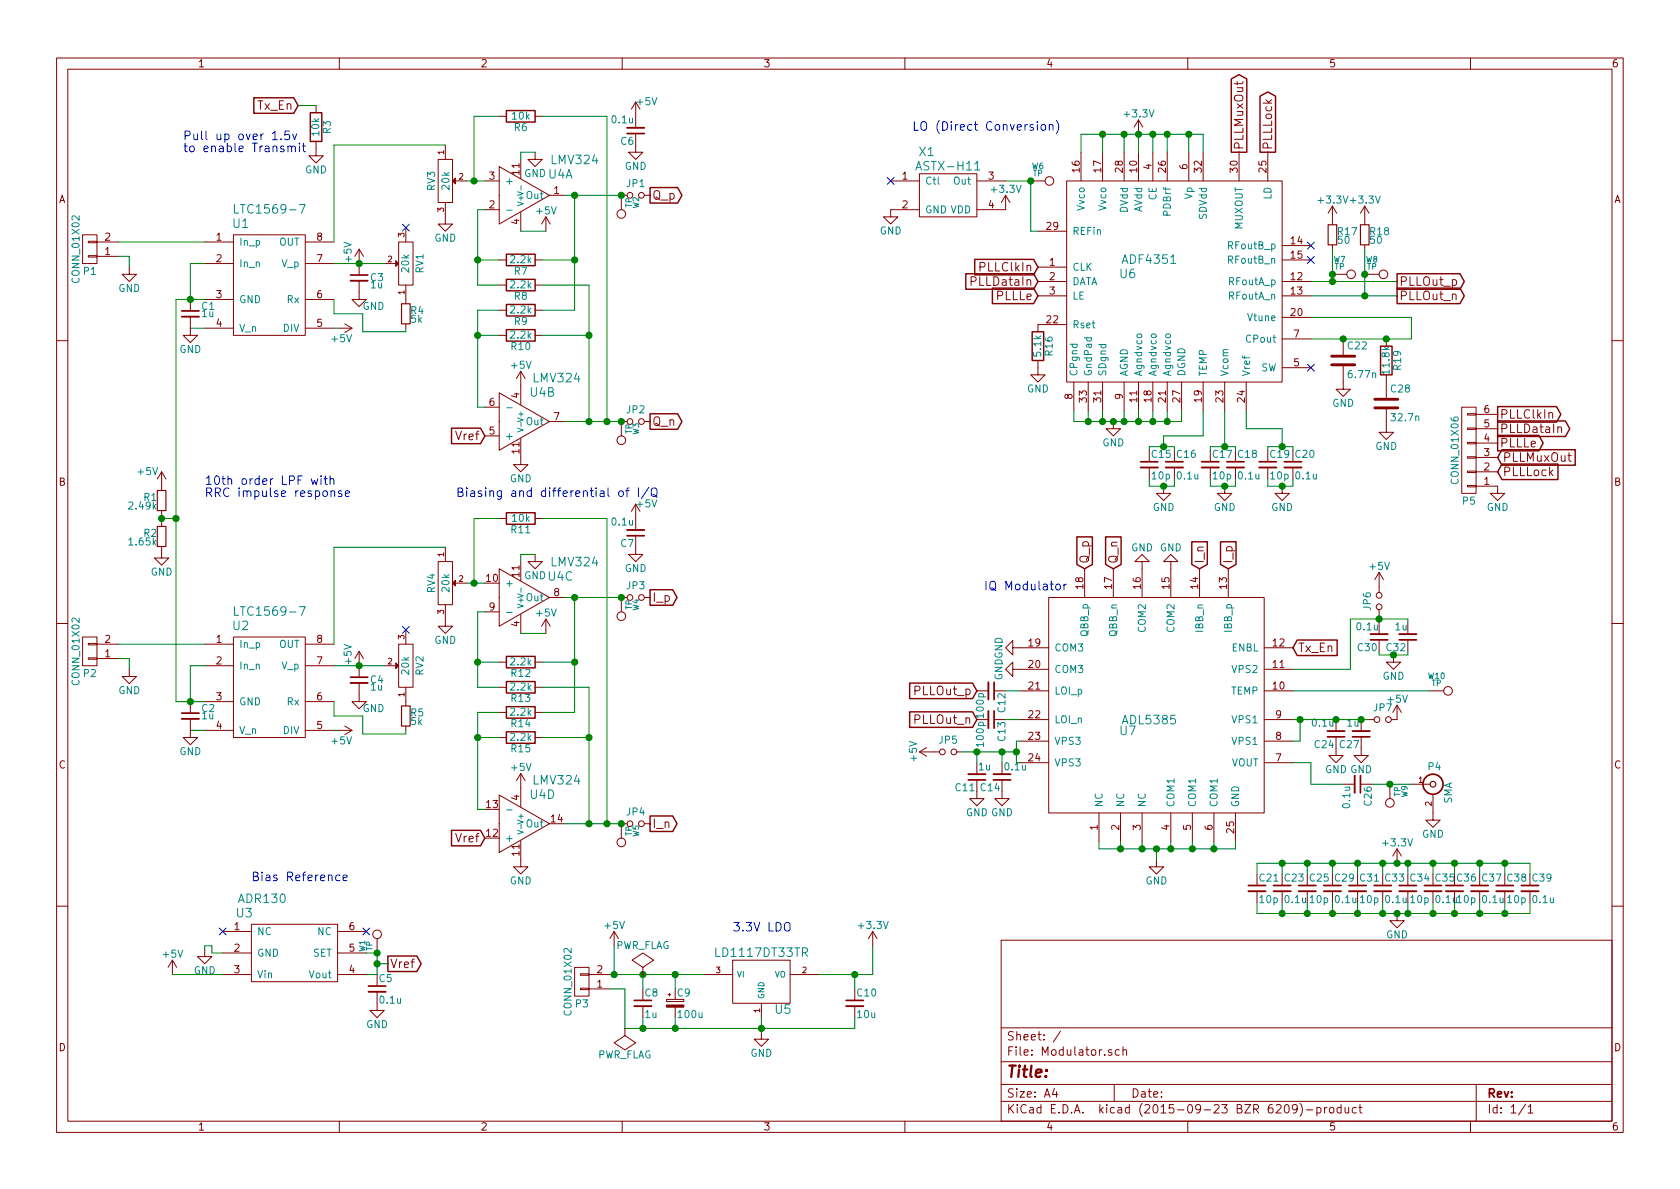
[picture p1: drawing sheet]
<svg xmlns="http://www.w3.org/2000/svg" width="297mm" height="210mm" viewBox="0 0 297 210" stroke-linecap="round" stroke-linejoin="round" font-family="sans-serif">
<g fill="none" stroke="#840000" stroke-width=".18">
<path d="M10 10.3h277v189.9h-277zM12 12.2h273v186.1h-273zM55.9 18.7v1.2M60 10.3v1.9M110 10.3v1.9M112.4 18v4.6M112.4 18l-.8 1.3M112.4 18l.8 1.3M160 10.3v1.9M210 10.3v1.9M218.7 14.4v.6M219.8 14.4l-.2 .4h-1.4"/>
<path d="M260 10.3v1.9M55.9 25v2.6h1.2l-1.2 1.2-1.3-1.2h1.3M77.5 28.2h2.5v7.6h-2.5zM78.7 35.8v3.8h1.3l-1.3 1.3-1.2-1.3h1.2M78.7 25.6v2.6M80.5 32h2M85.7 37.1h2.6M85.7 32h2.6M88.3 29.5l8.9 5-8.9 5.1zM88.3 20.6h1.2M92.1 28.2v3.4M92.1 37.5v3.4"/>
<path d="M94.6 26.9v1.3h1.3l-1.3 1.3-1.3-1.3h1.3M94.6 20.6h1.3M96.5 38.3l-.7 1.3M96.5 38.3v2.6M96.5 38.3l.8 1.3M97.2 34.5h2.5M110.9 34.5h-1v2.6M112.4 25.6v1.3h1.3l-1.3 1.3-1.3-1.3h1.3M113.9 34.5h1M157.5 32h5.1M162.6 30.7h10.1v7.6h-10.1zM162.6 37.1h-5.1v1.2h1.2l-1.2 1.3-1.3-1.3h1.3"/>
<path d="M172.7 32h5.1M177.8 34.5v2.6h-5.1M177.8 34.5l-.8 1.3M177.8 34.5l.8 1.3M182.2 32h2.6M188.6 32h38.1v35.6h-38.1zM191.1 26.9v5.1M194.9 26.9v5.1M198.8 26.9v5.1M201.3 21.2v2.5M201.3 26.9v5.1M201.3 21.2l-.8 1.3"/>
<path d="M201.3 21.2l.8 1.3M203.8 26.9v5.1M206.4 26.9v5.1M210.2 26.9v5.1M212.7 26.9v5.1M219.1 26.9v5.1M224.2 26.9v5.1M235.6 36.4v3.3M235.6 36.4l-.8 1.3M235.6 36.4l.7 1.3M241.3 36.4v3.3M241.3 36.4l-.8 1.3"/>
<path d="M241.3 36.4l.8 1.3M14.6 41.5h2.5v5.1h-2.5zM15.6 42.7h1.5v.2h-1.5zM15.6 45.2h1.5v.3h-1.5zM17.1 45.3h3.9M17.1 42.8h3.9M22.9 47.2v1.3h1.2l-1.2 1.3-1.3-1.3h1.3M33.7 56v3.3h1.2l-1.2 1.3-1.3-1.3h1.3M33.7 53v1.9M36.2 42.8h5.1M36.2 46.6h5.1M36.2 53h5.1"/>
<path d="M36.2 58h5.1M41.3 41.5h12.7v17.8h-12.7zM54 42.8h5.1M54 46.6h5.1M54 53h5.1M54 58h5.1M59.7 58h2.5M61 57.3l1.2 .7M62.2 58l-1.2 .8M63.5 49.7v3.3h1.3l-1.3 1.2-1.3-1.2h1.3M63.5 44.1v4.4M63.5 44.1l-.8 1.2"/>
<path d="M63.5 44.1l.8 1.2M67.9 46.6h2.1M70.5 42.8h2.5v7.6h-2.5zM71.8 40.3v2.5M71.8 50.4v3.3M71.8 57.3v.7M88.3 50.4h1.2M88.3 54.9h1.2M88.3 59.3h1.2M88.3 46h1.2M94.6 50.4h1.3M94.6 54.9h1.3"/>
<path d="M94.6 59.3h1.3M94.6 46h1.3M183.5 47.2h5.1M183.5 49.8h5.1M183.5 52.3h5.1M183.5 40.9h5.1M188.6 57.4h-5.1v1.3M226.7 46h5.1M226.7 49.8h5.1M226.7 52.3h5.1M226.7 59.9h5.1M226.7 56.1h5.1"/>
<path d="M226.7 43.4h5.1M235.6 43.3v.8M235.6 48.5h2.5M237.5 59.9v2.8M241.3 43.3v.8M241.3 48.5h2.5M245.1 59.9v1.3M10 60.2h2M85.7 77.1h2.6M85.7 72h2.6M88.3 69.5l8.9 5-8.9 5.1zM92.1 77.5v4.7h1.2l-1.2 1.2-1.3-1.2h1.3"/>
<path d="M92.1 65.7v5.9M92.1 65.7l-.8 1.2M92.1 65.7l.7 1.2M97.2 74.5h2.5M110.9 74.5h-1v2.6M113.9 74.5h1M183.5 63.7v2.6h1.3l-1.3 1.3-1.3-1.3h1.3M189.9 67.6v5M192.4 67.6v5M194.9 67.6v5M196.8 74.5v1.3h1.3l-1.3 1.3-1.2-1.3h1.2M198.8 67.6v5"/>
<path d="M201.3 67.6v5M203.8 67.6v5M206.4 67.6v5M208.9 67.6v5M212.7 67.6v5M216.5 67.6v5M220.3 67.6v5M226.7 65h5.1M237.5 64.8v4h1.3l-1.3 1.3-1.3-1.3h1.3M245.1 72.4v4h1.3l-1.3 1.3-1.3-1.3h1.3M245.1 66.3v4.1M258.4 72h2.6v15.2h-2.6z"/>
<path d="M259.5 73.1h1.5v.3h-1.5zM259.5 75.7h1.5v.2h-1.5zM259.5 78.2h1.5v.3h-1.5zM261 78.4h3.8M261 75.8h3.8M261 73.3h3.8M273.9 73.1v-.1a.36 .36 0 0 1 .6 .2v.8M275.4 75.6h.1a.36 .36 0 0 1 .6 .1v.8M285 60.2h2M28.6 96.6v2.1h1.2l-1.2 1.2-1.3-1.2h1.3M28.6 83.4v3.3M28.6 90.3v.8"/>
<path d="M28.6 92.3v.8M28.6 83.4l-.8 1.3M28.6 83.4l.7 1.3M77.5 99.3h2.5v7.6h-2.5zM78.7 96.8v2.5M88.3 91.7h1.2M92.1 99.3v3.4M94.6 98v1.3h1.3l-1.3 1.3-1.3-1.3h1.3M94.6 91.7h1.3M112.4 96.8v1.2h1.3l-1.3 1.3-1.3-1.3h1.3M112.4 89.1v4.6M112.4 89.1l-.8 1.3"/>
<path d="M112.4 89.1l.8 1.3M201.9 99.3h1.3l-1.3-1.3-1.2 1.3h1.2v6.4M203.2 82.7v2M205.7 86v1.2h1.3l-1.3 1.3-1.2-1.3h1.2M207 99.3h1.3l-1.3-1.3-1.3 1.3h1.3v6.4M207.6 82.7v2M214 82.7v2M216.5 86v1.2h1.3l-1.3 1.3-1.2-1.3h1.2M218.4 82.7v2M224.2 82.7v2M226.7 86v1.2h1.3l-1.3 1.3-1.3-1.3h1.3M228.6 82.7v2"/>
<path d="M259.5 80.8h1.5v.2h-1.5zM259.5 83.3h1.5v.3h-1.5zM259.5 85.8h1.5v.3h-1.5zM261 86h3.8v1.2h1.3l-1.3 1.3-1.3-1.3h1.3M261 83.4h3.8M261 80.9h3.8M277.2 80.6h.6M277.4 80.1v1.3l.4 .2M10 110.3h2M14.6 112.6h2.5v5.1h-2.5zM15.6 113.8h1.5v.2h-1.5zM15.6 116.3h1.5v.3h-1.5z"/>
<path d="M17.1 116.5h3.9M17.1 113.9h3.9M22.9 118.4v1.2h1.2l-1.2 1.3-1.3-1.3h1.3M36.2 113.9h5.1M36.2 117.7h5.1M41.3 112.6h12.7v17.8h-12.7zM54 113.9h5.1M54 117.7h5.1M63.5 115.2v4.4M63.5 115.2l-.8 1.3M63.5 115.2l.8 1.3M67.9 117.7h2.1"/>
<path d="M70.5 113.9h2.5v7.6h-2.5zM71.8 111.4v2.5M78.7 106.9v3.8h1.3l-1.3 1.3-1.2-1.3h1.2M80.5 103.1h2M85.7 108.2h2.6M88.3 100.6l8.9 5.1-8.9 5zM88.3 117.1h1.2M92.1 108.6v3.4M94.6 117.1h1.3M96.5 109.5v2.5M96.5 109.5l-.7 1.2M96.5 109.5l.8 1.2"/>
<path d="M97.2 105.7h2.5M110.9 105.7h-1v2.5M113.9 105.7h1M179.1 114.5v-1.2l-1.3 1.2 1.3 1.3v-1.3h6.3M179.1 118.4v-1.3l-1.3 1.3 1.3 1.2v-1.2h6.3M185.4 105.7h38.1v38.1h-38.1zM191.8 100.6v5.1M196.8 100.6v5.1M212.1 100.6v5.1M217.2 100.6v5.1M223.5 118.4h5.1M223.5 114.5h5.1"/>
<path d="M243.8 101.2l-.7 1.3M243.8 101.2v3.6M243.8 107.8v1M243.8 110.1v2M243.8 101.2l.8 1.3M246.4 115.8v1.3h1.2l-1.2 1.3-1.3-1.3h1.3M248.9 110.1v2M285 110.3h2M33.7 127.1v3.3h1.2l-1.2 1.3-1.3-1.3h1.3M33.7 124.1v1.9M36.2 124.1h5.1M36.2 129.2h5.1"/>
<path d="M54 124.1h5.1M54 129.2h5.1M59.7 129.2h2.5M61 128.4l1.2 .8M62.2 129.2l-1.2 .7M63.5 120.8v3.3h1.3l-1.3 1.2-1.3-1.2h1.3M71.8 121.5v3.3M71.8 128.4v.8M88.3 121.5h1.2M88.3 126h1.2M88.3 130.4h1.2M92.1 136.8v5.9"/>
<path d="M92.1 136.8l-.8 1.2M92.1 136.8l.7 1.2M94.6 121.5h1.3M94.6 126h1.3M94.6 130.4h1.3M162.6 133l1.2 .7M162.6 133h3.5M163.8 132.2l-1.2 .8M169.2 133h1M172.7 139.9v1.3h1.3l-1.3 1.3-1.3-1.3h1.3M172.7 122.2h2.1M172.7 134.9v2"/>
<path d="M177.2 139.9v1.3h1.2l-1.2 1.3-1.3-1.3h1.3M177.2 134.9v2M180.3 134.9h5.1M180.3 131.1h5.1M180.3 127.2h5.1M180.3 122.2h5.1M223.5 134.9h5.1M223.5 131.1h5.1M223.5 127.2h5.1M223.5 122.2h5.1M236.2 132.3v1.3h1.3l-1.3 1.3-1.3-1.3h1.3M236.2 127.2v2.1"/>
<path d="M237.5 138.7h2M240.7 132.3v1.3h1.2l-1.2 1.3-1.3-1.3h1.3M240.7 127.2v2.1M241.9 127.2h1.1M245.7 138.7v2.5M247 124.7v2.5h-1M247 124.7l-.7 1.3M247 124.7l.8 1.3M249.6 138.7h3.3M252.7 122.2h2.6M88.3 140.6l8.9 5.1-8.9 5zM92.1 148.6v4.7h1.2l-1.2 1.3-1.3-1.3h1.3"/>
<path d="M110.9 145.7h-1v2.5M113.9 145.7h1M194.3 143.8v5M198.1 143.8v5M201.9 143.8v5M204.5 152v1.3h1.2l-1.2 1.3-1.3-1.3h1.3M207 143.8v5M210.8 143.8v5M214.6 143.8v5M218.4 143.8v5M222.2 157.6v2M226.7 157.6v2"/>
<path d="M231.1 157.6v2M235.6 157.6v2M240 157.6v2M244.5 157.6v2M247 150.1v2.5M247 150.1l-.7 1.3M247 150.1l.8 1.3M248.9 157.6v2M253.4 140.5v4.5h1.2l-1.2 1.3-1.3-1.3h1.3M253.4 157.6v2M257.2 157.6v2M261.6 157.6v2"/>
<path d="M266.1 157.6v2M270.5 157.6v2M10 160.2h2M30.5 169.8l-.8 1.3M30.5 169.8v2.5M30.5 169.8l.7 1.3M36.2 167.9v1.3h1.3l-1.3 1.2-1.3-1.2h1.3M39.4 164.7h5M39.4 168.5h5M39.4 172.3h5M44.4 163.4h15.3v10.2h-15.3zM59.7 164.7h5.1"/>
<path d="M59.7 168.5h5.1M59.7 172.3h5.1M66.7 175.4v3.3h1.2l-1.2 1.3-1.3-1.3h1.3M66.7 166v2.5M101.6 171.1h2.5v5h-2.5zM102.6 172.2h1.5v.3h-1.5zM102.6 174.7h1.5v.3h-1.5zM104.1 172.3h3.8M104.1 174.9h3.8M108.6 164.7l-.8 1.3M108.6 164.7v2.6M108.6 164.7l.7 1.3"/>
<path d="M113.7 172.3h.1M113.7 171.1l1.9-1.3-1.9-1.3-1.9 1.3 1.9 1.3v1.2M113.7 177.9v2.1M117.9 176.7h3v.4h-3zM118.1 175.9h.5M118.4 175.6v.5M119.4 178.1v1.9M124.5 172.3h5M129.5 169.8h10.2v7.6h-10.2zM134.6 177.4v2.6M139.7 172.3h5.1M151.1 177.9v2.1"/>
<path d="M154.3 164.7l-.8 1.3M154.3 164.7v2.6M154.3 164.7l.8 1.3M177 166.3h108v32h-108zM247 161.5v1.3h1.3l-1.3 1.3-1.3-1.3h1.3M285 160.2h2M60 198.3v1.9M110 198.3v1.9M110.5 181.9h.1M110.5 181.9v1.2l1.9 1.3-1.9 1.3-1.9-1.3 1.9-1.3M134.6 182.5v1.3h1.3l-1.3 1.2-1.3-1.2h1.3M160 198.3v1.9"/>
<path d="M177 194.8h108M177 191.8h108M177 187.8h108M177 181.8h108M186.4 192.5l-.3 1h.9M186.8 193v1M187.5 182.3l-1.3 2M196.5 185.7a.37 .37 0 0 0-.5 .1v.2l.5 .2 .1 .1-.2 .3-.4-.1M197 191.8v3M197.9 185.7l-.4-.1-.3 .3 .1 .6 .2 .1 .4-.1M198.6 185.7l.2-.1 .3 .1 .1 .9M198.6 185.1v1.5"/>
<path d="M210 198.3v1.9M227.2 195.5l.2-.2a.81 .81 0 0 1 .6 .6 .81 .81 0 0 1-.3 .8l-.1 .1a.79 .79 0 0 1-.4-1.3zM229.4 196l-.3 .3h-.3l-.3-.3v-.4l.2-.2 .4-.1 .2 .2a1.19 1.19 0 0 1-.2 1.2l-.4 .1M229.8 195.1a1.71 1.71 0 0 1 0 2.3M231 196.3h1.1M232.8 195.9l.5-.1 .3 .3-.2 .6h-.6M232.8 195.8v1.5M234.2 195.8v1M234.6 195.8l-.4 .3M235.1 196l.2-.2 .5 .2v.5l-.1 .2-.4 .1-.2-.1zM237.1 195.9l-.4-.1-.3 .3 .1 .6 .2 .1 .4-.1M237.1 195.3v1.5"/>
<path d="M237.8 195.8l.1 .9 .4 .1 .2-.1M238.5 195.8v1M239.8 195.9l-.4-.1-.3 .3 .1 .6 .2 .1 .4-.1M240.3 195.8h.5M240.5 195.3v1.3l.3 .2M260 198.3v1.9M261 191.8v6.5M269.7 195.2l-1.2 2M270.2 195.8l.4-.5v1.5M270.2 196.8h.8"/>
<circle cx="109.9" cy="37.8" r=".76"/>
<circle cx="111.4" cy="34.5" r=".51"/>
<circle cx="113.4" cy="34.5" r=".51"/>
<circle cx="185.5" cy="32" r=".76"/>
<circle cx="238.9" cy="48.5" r=".76"/>
<circle cx="244.6" cy="48.5" r=".76"/>
<circle cx="109.9" cy="77.8" r=".76"/>
<circle cx="111.4" cy="74.5" r=".51"/>
<circle cx="113.4" cy="74.5" r=".51"/>
<circle cx="109.9" cy="109" r=".76"/>
<circle cx="111.4" cy="105.7" r=".51"/>
<circle cx="113.4" cy="105.7" r=".51"/>
<circle cx="243.8" cy="105.3" r=".51"/>
<circle cx="243.8" cy="107.3" r=".51"/>
<circle cx="166.6" cy="133" r=".51"/>
<circle cx="168.7" cy="133" r=".51"/>
<circle cx="243.5" cy="127.2" r=".51"/>
<circle cx="245.5" cy="127.2" r=".51"/>
<circle cx="256" cy="122.2" r=".76"/>
<circle cx="109.9" cy="149" r=".76"/>
<circle cx="111.4" cy="145.7" r=".51"/>
<circle cx="113.4" cy="145.7" r=".51"/>
<circle cx="245.7" cy="142" r=".76"/>
<circle cx="66.7" cy="165.2" r=".76"/>
</g>
<g fill="none" stroke="#840000" stroke-width=".33">
<path d="M110.9 22.6h3M32.1 56h3.1M62 49.7h3M110.9 93.7h3M201.7 82.7h3M206.1 82.7h3.1M212.5 82.7h3M216.9 82.7h3.1M222.6 82.7h3.1M227.1 82.7h3M242.3 112.1h3.1M247.4 112.1h3"/>
<path d="M32.1 127.1h3.1M62 120.8h3M171.2 136.9h3M174.8 120.6v3.1M174.8 125.7v3.1M175.6 136.9h3.1M234.7 129.3h3M239.1 129.3h3.1M239.5 137.2v3M220.7 157.6h3.1M225.2 157.6h3M229.6 157.6h3.1"/>
<path d="M234.1 157.6h3M238.5 157.6h3.1M243 157.6h3M247.4 157.6h3M251.8 157.6h3.1M255.7 157.6h3M260.1 157.6h3M264.5 157.6h3.1M269 157.6h3M65.2 175.4h3M112.1 177.9h3.1M149.6 177.9h3.1"/>
</g>
<g fill="none" stroke="#840000" stroke-width=".3">
<path d="M110.9 23.6h3M32.1 55h3.1M62 48.6h3M110.9 94.7h3M201.7 81.7h3M206.1 81.7h3.1M212.5 81.7h3M216.9 81.7h3.1M222.6 81.7h3.1M227.1 81.7h3M62 119.8h3M242.3 113.2h3.1"/>
<path d="M247.4 113.2h3M32.1 126.1h3.1M171.2 137.9h3M175.6 137.9h3.1M175.8 120.6v3.1M175.8 125.7v3.1M234.7 130.3h3M239.1 130.3h3.1M240.5 137.2v3M220.7 156.6h3.1M225.2 156.6h3M229.6 156.6h3.1"/>
<path d="M234.1 156.6h3M238.5 156.6h3.1M243 156.6h3M247.4 156.6h3M251.8 156.6h3.1M255.7 156.6h3M260.1 156.6h3M264.5 156.6h3.1M269 156.6h3M65.2 174.4h3M112.1 176.9h3.1M149.6 176.9h3.1"/>
<circle cx="253.4" cy="138.7" r="1.78"/>
</g>
<g fill="none" stroke="#840000" stroke-width=".25">
<path d="M44.9 17.3h7l.8 1.4-.8 1.3h-7zM54.9 19.9h2v5.1h-2zM89.5 19.6h5.1v2h-5.1zM217.7 14l1.4-.8 1.3 .8v12.9h-2.7zM222.8 17l1.4-.7 1.3 .7v9.9h-2.7zM114.9 33.2h4.9l.8 1.3-.8 1.4h-4.9zM89.5 49.4h5.1v2h-5.1zM89.5 53.8h5.1v2.1h-5.1zM89.5 58.3h5.1v2h-5.1zM89.5 45h5.1v2h-5.1zM170.8 48.4h12l.7 1.4-.7 1.3h-12zM172.3 45.9h10.5l.7 1.3-.7 1.4h-10.5z"/>
<path d="M175.5 50.9h7.3l.7 1.4-.7 1.4h-7.3zM182.5 58.7h2v5h-2zM247 48.4h11.1l.8 1.4-.8 1.3h-11.1zM247 50.9h11.1l.8 1.4-.8 1.4h-11.1zM79.8 75.7h5.2l.7 1.4-.7 1.4h-5.2zM114.9 73.2h4.9l.8 1.3-.8 1.4h-4.9zM244.1 61.2h2v5.1h-2zM264.8 71.9h10.4l.8 1.4-.8 1.3h-10.4zM264.8 74.4h12l.7 1.4-.7 1.4h-12zM264.8 77h7.3l.7 1.4-.7 1.3h-7.3zM265.6 79.5h12.9v2.8h-12.9l-.8-1.4zM89.5 90.7h5.1v2h-5.1z"/>
<path d="M190.4 94.9h2.7v4.9l-1.3 .8-1.4-.8zM195.5 94.9h2.7v4.9l-1.4 .8-1.3-.8zM210.7 95.8h2.8v4l-1.4 .8-1.4-.8zM215.8 95.8h2.7v4l-1.3 .8-1.4-.8zM265.6 82.1h9.9v2.7h-9.9l-.8-1.4zM89.5 116.1h5.1v2h-5.1zM114.9 104.3h4l.8 1.4-.8 1.3h-4zM229.4 113.2h7v2.7h-7l-.8-1.4zM89.5 120.5h5.1v2h-5.1zM89.5 125h5.1v2h-5.1zM89.5 129.4h5.1v2h-5.1zM160.8 120.8h11.2l.7 1.4-.7 1.3h-11.2z"/>
<path d="M160.8 125.9h11.2l.7 1.3-.7 1.4h-11.2zM79.8 146.8h5.2l.7 1.4-.7 1.4h-5.2zM114.9 144.3h4l.8 1.4-.8 1.3h-4zM68.6 169.1h5.1l.8 1.3-.8 1.4h-5.1z"/>
</g>
<g fill="none" stroke="#0000c2" stroke-width=".18">
<path d="M49.7 24.6v.1M50.9 26l.1-.1a.36 .36 0 0 1 .6 .2v.7M50.9 25.8v1M51.2 23.2h-.8l-.1 .7 .3-.1h.5l.1 .2v.4l-.3 .3h-.3l-.3-.1M51.6 26.1a.35 .35 0 0 1 .3-.3 .35 .35 0 0 1 .3 .3v.7M51.7 23.7l.4 1 .4-1M52.9 25.3v.2M52.9 25.8v1M53.5 25.8h.6M53.7 25.3v1.3l.4 .2M184.2 22.1l.4-.1 .3 .3v.5l-.3 .2h-.4l-.1-.2v-.5zM185.5 22.2l.1-.1a.36 .36 0 0 1 .6 .1v.8"/>
<path d="M185.5 22v1M186.8 21.3a1.75 1.75 0 0 1 0 2.3M55 84.7l.3 1 .3-.7 .3 .7 .3-1M56.8 84.1v.2M56.8 84.7v1M57.3 84.7h.6M57.5 84.1v1.4l.4 .2M58.4 84.8v-.1a.36 .36 0 0 1 .6 .2v.8M58.4 84.1v1.6M58.5 86.9h.1a.36 .36 0 0 1 .6 .1v.8M60.4 86.9l-.4-.1-.2 .2 .1 .2 .5 .2v.3h-.6M61.1 87.3l.7-.2-.1-.2-.4-.1-.2 .2v.7h.6"/>
<path d="M109.5 86.9l.2-.1 .4 .1 .1 .6-.1 .2-.4 .1-.2-.2zM110.6 86.8h.6M111.2 86.3l-.3 .1-.1 .1v1.3M112.9 86.3v1.5M114.7 86.2l-1.3 2M115.2 86.5a.5 .5 0 0 1 .6-.2 .5 .5 0 0 1 .4 .5l-.1 .8a.53 .53 0 0 1-.6 .2 .53 .53 0 0 1-.4-.5zM115.4 87.4l.8 .6M186.7 103.4l.3-.1 .4 .1 .1 .6-.2 .2-.3 .1-.3-.1zM188.1 103.3v1M188.5 103.3l-.2 .1-.2 .2M60.1 154.8a.48 .48 0 0 0-.7 .1v.7a.48 .48 0 0 0 .7 .1M60.7 155.2l.7-.1-.1-.3-.4-.1-.2 .3v.7h.6"/>
<path d="M138.8 163.3a.5 .5 0 0 1 .5-.2 .5 .5 0 0 1 .4 .5l-.1 .8a.53 .53 0 0 1-.5 .2 .53 .53 0 0 1-.4-.5z"/>
</g>
<path d="M41.5 36.2v1.5h.7M52.9 36.2h1l-.6 1.5M89.6 37.2h1M172.3 30.1h.9M201.1 59.2l.5-.2 .3 .3v.2l-.3 .2h-.3l-.3-.2zM203.6 59.2l.6-.2 .2 .3v.2l-.2 .2h-.4l-.2-.2zM206.2 59.2l.5-.2 .3 .3v.2l-.3 .2h-.4l-.2-.2zM89.6 72.1h1M41.5 107.3v1.5h.7M52.9 107.3h1l-.6 1.5M89.6 108.3h1M89.6 143.2h1" fill="none" stroke="#008484" stroke-width=".18"/>
<g fill="#840000" stroke="#840000" stroke-width=".18">
<path d="M80 103.1l.5-.5v1z"/>
<path d="M70 117.2l.5 .5-.5 .5z"/>
<path d="M80 32l.5-.5v1z"/>
<path d="M70 46.1l.5 .5-.5 .5z"/>
<path d="M117.9 177.7h3v.4h-3z"/>
</g>
<g fill="none" stroke="#000084" stroke-width=".18">
<path d="M71.1 39.6l1.3 1.3M72.4 39.6l-1.3 1.3M156.9 31.4l1.2 1.2M158.1 31.4l-1.2 1.2M231.2 45.4l1.2 1.2M231.2 42.8l1.2 1.2M232.4 45.4l-1.2 1.2M232.4 42.8l-1.2 1.2M231.2 64.4l1.2 1.2M232.4 64.4l-1.2 1.2M71.1 110.8l1.3 1.2M72.4 110.8l-1.3 1.2"/>
<path d="M38.8 164.1l1.2 1.2M40 164.1l-1.2 1.2M64.2 164.1l1.2 1.2M65.4 164.1l-1.2 1.2"/>
</g>
<path d="M235.5 64.5h4M235.5 63h4M243.1 72.1h4M243.1 70.6h4" fill="none" stroke="#840000" stroke-width=".51"/>
<g fill="none" stroke="#840000" stroke-width=".2">
<path d="M234.8 39.7h1.5v3.6h-1.5zM240.5 39.7h1.6v3.6h-1.6zM71 53.7h1.5v3.6h-1.5zM27.8 93.1h1.5v3.5h-1.5zM27.8 86.7h1.5v3.6h-1.5zM71 124.8h1.5v3.6h-1.5z"/>
<circle cx="253.4" cy="138.7" r=".51"/>
</g>
<g fill="none" stroke="#008400" stroke-width=".18">
<path d="M52.7 18.7h3.2M78.7 25.6h-19.6v17.2M82.5 32h3.2M85.7 37.1h-1.2v13.3h3.8M88.3 20.6h-4.5v11.4M94.6 26.9h-2.5v1.3M95.9 20.6h11.4v53.9M99.7 34.5h10.2M101.6 34.5v20.4h-5.7M177.8 32h4.4v8.9h1.3M191.1 26.9v-3.2h21.6v3.2M194.9 23.7v3.2"/>
<path d="M198.8 23.7v3.2M201.3 23.7v3.2M203.8 23.7v3.2M206.4 23.7v3.2M210.2 23.7v3.2M21 45.3h1.9v1.9M21 42.8h15.2M33.7 58h2.5M36.2 46.6h-2.5v6.4M36.2 53h-5.1v71.1h5.1M59.1 53v2.5h5v3.2h7.7v-.7M59.1 58h.6"/>
<path d="M59.1 46.6h8.8M84.5 46h3.8M84.5 59.3h3.8M88.3 54.9h-3.8v17.1h1.2M92.1 40.9h4.4M95.9 46h5.7M95.9 50.4h8.2v24.1M95.9 59.3h8.2M231.8 56.1h17.8v3.8h-17.8M231.8 49.8h15.2M231.8 52.3h15.2M235.6 44.1v5.7"/>
<path d="M241.3 44.1v8.2M99.7 74.5h10.2M189.9 72.6v1.9h19v-1.9M192.4 72.6v1.9M194.9 72.6v1.9M198.8 72.6v1.9M201.3 72.6v1.9M203.2 79.6v-.6h4.4v.6M203.8 72.6v1.9M206.4 72.6v1.9M212.7 72.6v4.5h-7v1.9M214 79.6v-.6h4.4v.6"/>
<path d="M216.5 72.6v6.4M220.3 72.6v3.2h6.4v3.2M224.2 79.6v-.6h4.4v.6M28.6 91.7h2.5M28.6 91.1v1.2M78.7 96.8h-19.6v17.1M88.3 91.7h-4.5v11.4M94.6 98h-2.5v1.3M95.9 91.7h11.4v54M203.2 84.7v1.3h4.4v-1.3M214 84.7v1.3h4.4v-1.3M224.2 84.7v1.3h4.4v-1.3"/>
<path d="M21 113.9h15.2M21 116.5h1.9v1.9M36.2 117.7h-2.5v6.4M59.1 117.7h8.8M82.5 103.1h3.2M84.5 117.1h3.8M85.7 108.2h-1.2v13.3h3.8M92.1 112h4.4M95.9 117.1h5.7M99.7 105.7h10.2M101.6 105.7v20.3h-5.7M243.8 115.2v.6h5.1v-.6"/>
<path d="M243.8 108.8v1.3M248.9 110.1v-.6h-10.1v8.9h-10.2M33.7 129.2h2.5M59.1 129.2h.6M59.1 124.1v2.5h5v3.2h7.7v-.6M84.5 130.4h3.8M88.3 126h-3.8v17.1h1.2M95.9 121.5h8.2v24.2M95.9 130.4h8.2M170.2 133h9.5M172.7 133v1.9M177.2 133v1.9"/>
<path d="M177.8 122.2h2.5M177.8 127.2h2.5M180.3 131.1h-.6v3.8M228.6 134.9h3.2v3.8h5.7M228.6 122.2h24.1M228.6 127.2h13.3M229.9 127.2v3.9h-1.3M242.6 138.7h7M99.7 145.7h10.2M194.3 148.8v1.3h24.1v-1.3M198.1 148.8v1.3M201.9 148.8v1.3"/>
<path d="M204.5 150.1v1.9M207 148.8v1.3M210.8 148.8v1.3M214.6 148.8v1.3M222.2 154.6v-2h48.3v2M222.2 159.6v1.9h48.3v-1.9M226.7 152.6v2M226.7 159.6v1.9M231.1 152.6v2M231.1 159.6v1.9M235.6 152.6v2M235.6 159.6v1.9"/>
<path d="M240 152.6v2M240 159.6v1.9M244.5 152.6v2M244.5 159.6v1.9M248.9 152.6v2M248.9 159.6v1.9M253.4 152.6v2M253.4 159.6v1.9M257.2 152.6v2M257.2 159.6v1.9M261.6 152.6v2M261.6 159.6v1.9"/>
<path d="M266.1 152.6v2M266.1 159.6v1.9M30.5 172.3h8.9M36.2 167.9v-.6h1.3v1.2h1.9M64.8 168.5h1.9v3.8h-1.9M66.7 170.4h1.9M107.9 172.3h16.6M107.9 174.9h2.6v7h40.6v-1.9M108.6 167.3v5M113.7 172.3v2.6M113.7 180v1.9M119.4 172.3v2.6"/>
<path d="M119.4 180v1.9M134.6 180v2.5M151.1 172.3v2.6M154.3 167.3v5h-9.5"/>
</g>
<g fill="#008400" stroke="#008400" stroke-width=".25">
<circle cx="201.9" cy="150.1" r=".51"/>
<circle cx="198.1" cy="150.1" r=".51"/>
<circle cx="204.5" cy="150.1" r=".51"/>
<circle cx="207" cy="150.1" r=".51"/>
<circle cx="210.8" cy="150.1" r=".51"/>
<circle cx="214.6" cy="150.1" r=".51"/>
<circle cx="179.7" cy="133" r=".51"/>
<circle cx="177.2" cy="133" r=".51"/>
<circle cx="229.9" cy="127.2" r=".51"/>
<circle cx="236.2" cy="127.2" r=".51"/>
<circle cx="83.8" cy="32" r=".51"/>
<circle cx="101.6" cy="34.5" r=".51"/>
<circle cx="84.5" cy="46" r=".51"/>
<circle cx="101.6" cy="46" r=".51"/>
<circle cx="84.5" cy="59.3" r=".51"/>
<circle cx="104.1" cy="59.3" r=".51"/>
<circle cx="104.1" cy="74.5" r=".51"/>
<circle cx="107.3" cy="74.5" r=".51"/>
<circle cx="83.8" cy="103.1" r=".51"/>
<circle cx="101.6" cy="105.7" r=".51"/>
<circle cx="84.5" cy="117.1" r=".51"/>
<circle cx="101.6" cy="117.1" r=".51"/>
<circle cx="84.5" cy="130.4" r=".51"/>
<circle cx="104.1" cy="130.4" r=".51"/>
<circle cx="104.1" cy="145.7" r=".51"/>
<circle cx="107.3" cy="145.7" r=".51"/>
<circle cx="66.7" cy="170.4" r=".51"/>
<circle cx="240.7" cy="127.2" r=".51"/>
<circle cx="172.7" cy="133" r=".51"/>
<circle cx="237.5" cy="59.9" r=".51"/>
<circle cx="245.1" cy="59.9" r=".51"/>
<circle cx="194.9" cy="74.5" r=".51"/>
<circle cx="196.9" cy="74.5" r=".51"/>
<circle cx="198.8" cy="74.5" r=".51"/>
<circle cx="201.3" cy="74.5" r=".51"/>
<circle cx="203.8" cy="74.5" r=".51"/>
<circle cx="206.4" cy="74.5" r=".51"/>
<circle cx="216.5" cy="86" r=".51"/>
<circle cx="205.7" cy="86" r=".51"/>
<circle cx="226.7" cy="86" r=".51"/>
<circle cx="205.7" cy="79" r=".51"/>
<circle cx="216.5" cy="79" r=".51"/>
<circle cx="226.7" cy="79" r=".51"/>
<circle cx="201.3" cy="23.7" r=".51"/>
<circle cx="203.8" cy="23.7" r=".51"/>
<circle cx="206.4" cy="23.7" r=".51"/>
<circle cx="210.2" cy="23.7" r=".51"/>
<circle cx="198.8" cy="23.7" r=".51"/>
<circle cx="194.9" cy="23.7" r=".51"/>
<circle cx="235.6" cy="49.8" r=".51"/>
<circle cx="241.3" cy="52.3" r=".51"/>
<circle cx="244.5" cy="152.6" r=".51"/>
<circle cx="240" cy="152.6" r=".51"/>
<circle cx="235.6" cy="152.6" r=".51"/>
<circle cx="231.1" cy="152.6" r=".51"/>
<circle cx="226.7" cy="152.6" r=".51"/>
<circle cx="247" cy="152.6" r=".51"/>
<circle cx="248.9" cy="152.6" r=".51"/>
<circle cx="253.4" cy="152.6" r=".51"/>
<circle cx="257.2" cy="152.6" r=".51"/>
<circle cx="261.6" cy="152.6" r=".51"/>
<circle cx="266.1" cy="152.6" r=".51"/>
<circle cx="247" cy="161.5" r=".51"/>
<circle cx="226.7" cy="161.5" r=".51"/>
<circle cx="231.1" cy="161.5" r=".51"/>
<circle cx="235.6" cy="161.5" r=".51"/>
<circle cx="240" cy="161.5" r=".51"/>
<circle cx="244.5" cy="161.5" r=".51"/>
<circle cx="248.9" cy="161.5" r=".51"/>
<circle cx="253.4" cy="161.5" r=".51"/>
<circle cx="257.2" cy="161.5" r=".51"/>
<circle cx="261.6" cy="161.5" r=".51"/>
<circle cx="266.1" cy="161.5" r=".51"/>
<circle cx="245.7" cy="138.7" r=".51"/>
<circle cx="235.6" cy="48.5" r=".51"/>
<circle cx="241.3" cy="48.5" r=".51"/>
<circle cx="182.2" cy="32" r=".51"/>
<circle cx="109.9" cy="34.5" r=".51"/>
<circle cx="109.9" cy="74.5" r=".51"/>
<circle cx="109.9" cy="105.7" r=".51"/>
<circle cx="109.9" cy="145.7" r=".51"/>
<circle cx="66.7" cy="168.5" r=".51"/>
<circle cx="33.7" cy="124.1" r=".51"/>
<circle cx="63.5" cy="117.7" r=".51"/>
<circle cx="33.7" cy="53" r=".51"/>
<circle cx="63.5" cy="46.6" r=".51"/>
<circle cx="113.7" cy="172.3" r=".51"/>
<circle cx="108.6" cy="172.3" r=".51"/>
<circle cx="151.1" cy="172.3" r=".51"/>
<circle cx="134.6" cy="181.9" r=".51"/>
<circle cx="119.4" cy="172.3" r=".51"/>
<circle cx="119.4" cy="181.9" r=".51"/>
<circle cx="113.7" cy="181.9" r=".51"/>
<circle cx="243.8" cy="109.5" r=".51"/>
<circle cx="246.4" cy="115.8" r=".51"/>
<circle cx="28.6" cy="91.7" r=".51"/>
<circle cx="31.1" cy="91.7" r=".51"/>
<circle cx="192.4" cy="74.5" r=".51"/>
</g>
<text font-size="2.8" fill="#840000" x="178" y="190.5">Title:</text>
<g font-size="2.1" fill="#840000">
<text x="45.4" y="19.4">Tx_En</text>
<text x="219.8" y="26.5" transform="rotate(-90 219.8 26.5)">PLLMuxOut</text>
<text x="224.9" y="26.5" transform="rotate(-90 224.9 26.5)">PLLLock</text>
<text x="115.3" y="35.3">Q_p</text>
<text x="172.1" y="50.5">PLLDataIn</text>
<text x="173.4" y="48">PLLClkIn</text>
<text x="176.1" y="53.1">PLLLe</text>
<text x="247.4" y="50.5">PLLOut_p</text>
<text x="247.4" y="53.1">PLLOut_n</text>
<text x="80.7" y="77.8">Vref</text>
<text x="115.3" y="75.3">Q_n</text>
<text x="265.2" y="74">PLLClkIn</text>
<text x="265.2" y="76.6">PLLDataIn</text>
<text x="265.2" y="79.1">PLLLe</text>
<text x="265.7" y="81.7">PLLMuxOut</text>
<text x="265.7" y="84.2">PLLLock</text>
<text x="192.5" y="99.7" transform="rotate(-90 192.5 99.7)">Q_p</text>
<text x="197.6" y="99.7" transform="rotate(-90 197.6 99.7)">Q_n</text>
<text x="212.9" y="99.7" transform="rotate(-90 212.9 99.7)">I_n</text>
<text x="217.9" y="99.7" transform="rotate(-90 217.9 99.7)">I_p</text>
<text x="115.3" y="106.4">I_p</text>
<text x="229.5" y="115.3">Tx_En</text>
<text x="161.7" y="122.9">PLLOut_p</text>
<text x="161.7" y="128">PLLOut_n</text>
<text x="80.7" y="149">Vref</text>
<text x="115.3" y="146.4">I_n</text>
<text x="69" y="171.2">Vref</text>
<text x="178" y="184">Sheet: /</text>
<text x="178" y="186.7">File: Modulator.sch</text>
<text x="178" y="196.9">KiCad E.D.A. kicad (2015-09-23 BZR 6209)-product</text>
<text x="178" y="194.1">Size: A4</text>
<text x="200" y="194.1">Date:</text>
<text x="263" y="194.1">Rev:</text>
<text x="263" y="196.9">Id: 1/1</text>
</g>
<g font-size="2.1" fill="#0000c2">
<text x="161.3" y="23.1">LO (Direct Conversion)</text>
<text x="32.4" y="24.8">Pull up over 1.5v</text>
<text x="32.4" y="26.9">to enable Transmit</text>
<text x="36.2" y="85.7">10th order LPF with</text>
<text x="36.2" y="87.9">RRC impulse response</text>
<text x="80.6" y="87.9">Biasing and differential of I/Q</text>
<text x="174" y="104.4">IQ Modulator</text>
<text x="44.4" y="155.8">Bias Reference</text>
<text x="129.5" y="164.7">3.3V LDO</text>
</g>
<g font-size="2.1" fill="#008484">
<text x="97.6" y="29">LMV324</text>
<text x="162.5" y="27.6">X1</text>
<text x="97" y="31.6">U4A</text>
<text x="162.5" y="30.1">ASTX-H11</text>
<text x="41.2" y="40.3">U1</text>
<text x="42.3" y="37.8">LTC1569-7</text>
<text x="198.7" y="46.7">ADF4351</text>
<text x="198" y="49.2">U6</text>
<text x="93.8" y="70.1">U4B</text>
<text x="94.4" y="67.6">LMV324</text>
<text x="97.6" y="100.1">LMV324</text>
<text x="97" y="102.7">U4C</text>
<text x="41.2" y="111.4">U2</text>
<text x="42.3" y="108.9">LTC1569-7</text>
<text x="198" y="130">U7</text>
<text x="198.7" y="128.1">ADL5385</text>
<text x="93.8" y="141.3">U4D</text>
<text x="94.4" y="138.7">LMV324</text>
<text x="42.3" y="159.7">ADR130</text>
<text x="41.8" y="162.2">U3</text>
<text x="126.8" y="169.2">LD1117DT33TR</text>
<text x="137.1" y="179.3">U5</text>
</g>
<g font-size="1.8" fill="#840000">
<text x="35" y="11.9">1</text>
<text x="85" y="11.9">2</text>
<text x="135" y="11.9">3</text>
<text x="185" y="11.9">4</text>
<text x="235" y="11.9">5</text>
<text x="285" y="11.9">6</text>
<text x="203.6" y="29.9" transform="rotate(-90 203.6 29.9)">4</text>
<text x="209.9" y="29.9" transform="rotate(-90 209.9 29.9)">6</text>
<text x="10.4" y="35.9">A</text>
<text x="86.5" y="31.7">3</text>
<text x="91.8" y="30.9" transform="rotate(-90 91.8 30.9)">11</text>
<text x="97.9" y="34.3">1</text>
<text x="159.5" y="31.7">1</text>
<text x="174.8" y="31.7">3</text>
<text x="190.9" y="30.4" transform="rotate(-90 190.9 30.4)">16</text>
<text x="194.7" y="30.4" transform="rotate(-90 194.7 30.4)">17</text>
<text x="198.5" y="30.4" transform="rotate(-90 198.5 30.4)">28</text>
<text x="201" y="30.4" transform="rotate(-90 201 30.4)">10</text>
<text x="206.1" y="30.4" transform="rotate(-90 206.1 30.4)">26</text>
<text x="212.5" y="30.4" transform="rotate(-90 212.5 30.4)">32</text>
<text x="218.8" y="30.4" transform="rotate(-90 218.8 30.4)">30</text>
<text x="223.9" y="30.4" transform="rotate(-90 223.9 30.4)">25</text>
<text x="285.4" y="35.9">A</text>
<text x="86.5" y="36.8">2</text>
<text x="91.8" y="39.7" transform="rotate(-90 91.8 39.7)">4</text>
<text x="159.5" y="36.8">2</text>
<text x="174.8" y="36.8">4</text>
<text x="185.1" y="40.6">29</text>
<text x="18.6" y="45.1">1</text>
<text x="18.6" y="42.5">2</text>
<text x="38.3" y="42.5">1</text>
<text x="38.3" y="46.3">2</text>
<text x="56" y="46.3">7</text>
<text x="56" y="42.5">8</text>
<text x="185.6" y="47">1</text>
<text x="228.3" y="43.2">14</text>
<text x="228.3" y="45.7">15</text>
<text x="38.3" y="52.7">3</text>
<text x="56" y="52.7">6</text>
<text x="185.6" y="49.5">2</text>
<text x="185.6" y="52.1">3</text>
<text x="228.3" y="49.5">12</text>
<text x="228.3" y="52.1">13</text>
<text x="38.3" y="57.8">4</text>
<text x="56" y="57.8">5</text>
<text x="185.1" y="57.1">22</text>
<text x="228.3" y="55.9">20</text>
<text x="228.8" y="59.7">7</text>
<text x="228.8" y="64.8">5</text>
<text x="86.5" y="71.7">6</text>
<text x="91.8" y="70.4" transform="rotate(-90 91.8 70.4)">4</text>
<text x="189.6" y="70.6" transform="rotate(-90 189.6 70.6)">8</text>
<text x="192.2" y="71.1" transform="rotate(-90 192.2 71.1)">33</text>
<text x="194.7" y="71.1" transform="rotate(-90 194.7 71.1)">31</text>
<text x="198.5" y="70.6" transform="rotate(-90 198.5 70.6)">9</text>
<text x="201" y="71.1" transform="rotate(-90 201 71.1)">11</text>
<text x="203.6" y="71.1" transform="rotate(-90 203.6 71.1)">18</text>
<text x="206.1" y="71.1" transform="rotate(-90 206.1 71.1)">21</text>
<text x="208.7" y="71.1" transform="rotate(-90 208.7 71.1)">27</text>
<text x="212.5" y="71.1" transform="rotate(-90 212.5 71.1)">19</text>
<text x="216.3" y="71.1" transform="rotate(-90 216.3 71.1)">23</text>
<text x="220.1" y="71.1" transform="rotate(-90 220.1 71.1)">24</text>
<text x="86.5" y="76.8">5</text>
<text x="97.9" y="74.3">7</text>
<text x="262.4" y="75.6">5</text>
<text x="262.4" y="73">6</text>
<text x="91.8" y="80.2" transform="rotate(-90 91.8 80.2)">11</text>
<text x="262.4" y="83.2">2</text>
<text x="262.4" y="80.6">3</text>
<text x="262.4" y="78.1">4</text>
<text x="10.4" y="85.9">B</text>
<text x="262.4" y="85.7">1</text>
<text x="285.4" y="85.9">B</text>
<text x="91.8" y="102" transform="rotate(-90 91.8 102)">11</text>
<text x="86" y="102.9">10</text>
<text x="86.5" y="107.9">9</text>
<text x="97.9" y="105.4">8</text>
<text x="191.5" y="104.1" transform="rotate(-90 191.5 104.1)">18</text>
<text x="196.6" y="104.1" transform="rotate(-90 196.6 104.1)">17</text>
<text x="201.7" y="104.1" transform="rotate(-90 201.7 104.1)">16</text>
<text x="206.8" y="104.1" transform="rotate(-90 206.8 104.1)">15</text>
<text x="211.8" y="104.1" transform="rotate(-90 211.8 104.1)">14</text>
<text x="216.9" y="104.1" transform="rotate(-90 216.9 104.1)">13</text>
<text x="18.6" y="113.7">2</text>
<text x="38.3" y="113.7">1</text>
<text x="56" y="113.7">8</text>
<text x="91.8" y="110.8" transform="rotate(-90 91.8 110.8)">4</text>
<text x="18.6" y="116.2">1</text>
<text x="38.3" y="117.5">2</text>
<text x="56" y="117.5">7</text>
<text x="181.9" y="118.1">20</text>
<text x="181.9" y="114.3">19</text>
<text x="225.1" y="118.1">11</text>
<text x="225.1" y="114.3">12</text>
<text x="38.3" y="123.8">3</text>
<text x="56" y="123.8">6</text>
<text x="181.9" y="121.9">21</text>
<text x="225.1" y="121.9">10</text>
<text x="38.3" y="128.9">4</text>
<text x="56" y="128.9">5</text>
<text x="173.9" y="126.8" transform="rotate(-90 173.9 126.8)">100p</text>
<text x="181.9" y="127">22</text>
<text x="181.9" y="130.8">23</text>
<text x="225.6" y="130.8">8</text>
<text x="225.6" y="127">9</text>
<text x="10.4" y="135.9">C</text>
<text x="181.9" y="134.6">24</text>
<text x="225.6" y="134.6">7</text>
<text x="285.4" y="135.9">C</text>
<text x="86" y="142.9">13</text>
<text x="91.8" y="141.5" transform="rotate(-90 91.8 141.5)">4</text>
<text x="86" y="147.9">12</text>
<text x="97.5" y="145.4">14</text>
<text x="194.1" y="146.8" transform="rotate(-90 194.1 146.8)">1</text>
<text x="197.9" y="146.8" transform="rotate(-90 197.9 146.8)">2</text>
<text x="201.7" y="146.8" transform="rotate(-90 201.7 146.8)">3</text>
<text x="206.8" y="146.8" transform="rotate(-90 206.8 146.8)">4</text>
<text x="210.6" y="146.8" transform="rotate(-90 210.6 146.8)">5</text>
<text x="214.4" y="146.8" transform="rotate(-90 214.4 146.8)">6</text>
<text x="218.2" y="147.3" transform="rotate(-90 218.2 147.3)">25</text>
<text x="91.8" y="151.3" transform="rotate(-90 91.8 151.3)">11</text>
<text x="41.4" y="164.5">1</text>
<text x="61.7" y="164.5">6</text>
<text x="41.4" y="168.3">2</text>
<text x="41.4" y="172.1">3</text>
<text x="61.7" y="172.1">4</text>
<text x="61.7" y="168.3">5</text>
<text x="105.6" y="172.1">2</text>
<text x="105.6" y="174.6">1</text>
<text x="10.4" y="185.9">D</text>
<text x="285.4" y="185.9">D</text>
<text x="35" y="199.9">1</text>
<text x="85" y="199.9">2</text>
<text x="135" y="199.9">3</text>
<text x="185" y="199.9">4</text>
<text x="235" y="199.9">5</text>
<text x="285" y="199.9">6</text>
</g>
<g font-size="1.8" fill="#008484">
<text x="56.4" y="23.9" transform="rotate(-90 56.4 23.9)">10k</text>
<text x="58.5" y="23.6" transform="rotate(-90 58.5 23.6)">R3</text>
<text x="90.6" y="21.1">10k</text>
<text x="91" y="23.2">R6</text>
<text x="108.3" y="21.8">0.1u</text>
<text x="112.7" y="18.6">+5V</text>
<text x="199" y="20.7">+3.3V</text>
<text x="109.8" y="25.6">C6</text>
<text x="53.9" y="30.7">GND</text>
<text x="76.9" y="33.7" transform="rotate(-90 76.9 33.7)">RV3</text>
<text x="79.5" y="33.5" transform="rotate(-90 79.5 33.5)">20k</text>
<text x="89.3" y="32.6">+</text>
<text x="92.7" y="31.3">GND</text>
<text x="93.1" y="35.2">Out</text>
<text x="110.4" y="30">GND</text>
<text x="110.8" y="33.1">JP1</text>
<text x="163.6" y="32.6">Ctl</text>
<text x="168.7" y="32.6">Out</text>
<text x="175.5" y="34.1">+3.3V</text>
<text x="204.5" y="35.5" transform="rotate(-90 204.5 35.5)">CE</text>
<text x="210.8" y="35.3" transform="rotate(-90 210.8 35.3)">Vp</text>
<text x="224.8" y="35.4" transform="rotate(-90 224.8 35.4)">LD</text>
<text x="233.2" y="36">+3.3V +3.3V</text>
<text x="94.9" y="37.9">+5V</text>
<text x="155.5" y="41.4">GND</text>
<text x="163.6" y="37.7">GND VDD</text>
<text x="189.6" y="41.5">REFin</text>
<text x="191.8" y="37.2" transform="rotate(-90 191.8 37.2)">Vvco</text>
<text x="195.6" y="37.2" transform="rotate(-90 195.6 37.2)">Vvco</text>
<text x="199.4" y="37.6" transform="rotate(-90 199.4 37.6)">DVdd</text>
<text x="201.9" y="37.6" transform="rotate(-90 201.9 37.6)">AVdd</text>
<text x="207" y="38" transform="rotate(-90 207 38)">PDBrf</text>
<text x="213.4" y="38.8" transform="rotate(-90 213.4 38.8)">SDVdd</text>
<text x="219.7" y="40.7" transform="rotate(-90 219.7 40.7)">MUXOUT</text>
<text x="236.6" y="41.6">R17</text>
<text x="242.3" y="41.6">R18</text>
<text x="42.3" y="43.4">In_p</text>
<text x="42.3" y="47.2">In_n</text>
<text x="49.2" y="43.4">OUT</text>
<text x="49.7" y="47.2">V_p</text>
<text x="62.2" y="46.3" transform="rotate(-90 62.2 46.3)">+5V</text>
<text x="76.8" y="42.7">GND</text>
<text x="90.3" y="46.5">2.2k</text>
<text x="189.6" y="47.9">CLK</text>
<text x="217.2" y="44.1">RFoutB_p</text>
<text x="217.2" y="46.6">RFoutB_n</text>
<text x="236.6" y="43.1">50</text>
<text x="242.3" y="43.1">50</text>
<text x="14" y="49.7" transform="rotate(-90 14 49.7)">CONN_01X02</text>
<text x="14.8" y="48.6">P1</text>
<text x="20.9" y="51.6">GND</text>
<text x="42.3" y="53.6">GND</text>
<text x="50.7" y="53.6">Rx</text>
<text x="65.5" y="49.7">C3</text>
<text x="65.6" y="51">1u</text>
<text x="72.3" y="48.1" transform="rotate(-90 72.3 48.1)">20k</text>
<text x="74.9" y="48.3" transform="rotate(-90 74.9 48.3)">RV1</text>
<text x="90.3" y="51">2.2k</text>
<text x="91" y="53">R8</text>
<text x="91" y="48.6">R7</text>
<text x="189.6" y="50.4">DATA</text>
<text x="189.6" y="53">LE</text>
<text x="217.2" y="50.4">RFoutA_p</text>
<text x="217.2" y="53">RFoutA_n</text>
<text x="35.7" y="54.8">C1</text>
<text x="35.7" y="56.1">1u</text>
<text x="42.3" y="58.7">V_n</text>
<text x="50" y="58.7">DIV</text>
<text x="64.1" y="54.8">GND</text>
<text x="72.6" y="55.5">R4</text>
<text x="72.7" y="57.1">5k</text>
<text x="90.3" y="55.4">2.2k</text>
<text x="90.3" y="59.9">2.2k</text>
<text x="91" y="57.4">R9</text>
<text x="189.6" y="58">Rset</text>
<text x="220.8" y="56.8">Vtune</text>
<text x="31.7" y="62.4">GND</text>
<text x="58.7" y="60.5">+5V</text>
<text x="90.4" y="61.9">R10</text>
<text x="90.5" y="65.2">+5V</text>
<text x="184.1" y="62.9" transform="rotate(-90 184.1 62.9)">5.1k</text>
<text x="186.1" y="62.8" transform="rotate(-90 186.1 62.8)">R16</text>
<text x="220.5" y="60.6">CPout</text>
<text x="222.8" y="65.7">SW</text>
<text x="238.4" y="61.8">C22</text>
<text x="245.7" y="66" transform="rotate(-90 245.7 66)">11.8k</text>
<text x="247.7" y="65.4" transform="rotate(-90 247.7 65.4)">R19</text>
<text x="181.6" y="69.4">GND</text>
<text x="190.5" y="66.5" transform="rotate(-90 190.5 66.5)">CPgnd</text>
<text x="193" y="66.5" transform="rotate(-90 193 66.5)">GndPad</text>
<text x="195.6" y="66.5" transform="rotate(-90 195.6 66.5)">SDgnd</text>
<text x="199.4" y="66.5" transform="rotate(-90 199.4 66.5)">AGND</text>
<text x="201.9" y="66.5" transform="rotate(-90 201.9 66.5)">Agndvco</text>
<text x="204.5" y="66.5" transform="rotate(-90 204.5 66.5)">Agndvco</text>
<text x="207" y="66.5" transform="rotate(-90 207 66.5)">Agndvco</text>
<text x="209.5" y="66.5" transform="rotate(-90 209.5 66.5)">DGND</text>
<text x="213.4" y="66.5" transform="rotate(-90 213.4 66.5)">TEMP</text>
<text x="217.2" y="66.5" transform="rotate(-90 217.2 66.5)">Vcom</text>
<text x="221" y="66.5" transform="rotate(-90 221 66.5)">Vref</text>
<text x="235.5" y="71.9">GND</text>
<text x="238.6" y="66.8">6.77n</text>
<text x="246" y="69.4">C28</text>
<text x="89.3" y="77.7">+</text>
<text x="93.1" y="75.2">Out</text>
<text x="110.8" y="73.1">JP2</text>
<text x="246.2" y="74.5">32.7n</text>
<text x="24.4" y="84">+5V</text>
<text x="194.9" y="78.9">GND</text>
<text x="203.7" y="80.9">C15 C16</text>
<text x="214.5" y="80.9">C17 C18</text>
<text x="224.6" y="80.9">C19 C20</text>
<text x="243.2" y="79.5">GND</text>
<text x="25.5" y="88.6">R1</text>
<text x="90.1" y="85.3">GND</text>
<text x="112.7" y="89.7">+5V</text>
<text x="203.7" y="84.8">10p</text>
<text x="208.2" y="84.8">0.1u</text>
<text x="214.5" y="84.8">10p</text>
<text x="219" y="84.8">0.1u</text>
<text x="224.7" y="84.8">10p</text>
<text x="229.2" y="84.8">0.1u</text>
<text x="257.9" y="85.3" transform="rotate(-90 257.9 85.3)">CONN_01X06</text>
<text x="258.6" y="89.2">P5</text>
<text x="23" y="90.1">2.49k</text>
<text x="25.5" y="94.9">R2</text>
<text x="90.4" y="94.3">R11</text>
<text x="90.6" y="92.2">10k</text>
<text x="108.3" y="92.9">0.1u</text>
<text x="203.8" y="90.3">GND</text>
<text x="214.6" y="90.3">GND</text>
<text x="224.7" y="90.3">GND</text>
<text x="262.8" y="90.3">GND</text>
<text x="23" y="96.4">1.65k</text>
<text x="26.6" y="101.8">GND</text>
<text x="109.8" y="96.7">C7</text>
<text x="110.4" y="101.1">GND</text>
<text x="200" y="97.5">GND GND</text>
<text x="242.2" y="100.8">+5V</text>
<text x="76.9" y="104.8" transform="rotate(-90 76.9 104.8)">RV4</text>
<text x="79.5" y="104.6" transform="rotate(-90 79.5 104.6)">20k</text>
<text x="89.3" y="103.8">+</text>
<text x="92.7" y="102.4">GND</text>
<text x="93.1" y="106.3">Out</text>
<text x="110.8" y="104.2">JP3</text>
<text x="242.4" y="107.9" transform="rotate(-90 242.4 107.9)">JP6</text>
<text x="76.8" y="113.8">GND</text>
<text x="94.9" y="109">+5V</text>
<text x="192.4" y="112.7" transform="rotate(-90 192.4 112.7)">QBB_p</text>
<text x="197.5" y="112.7" transform="rotate(-90 197.5 112.7)">QBB_n</text>
<text x="202.6" y="111.8" transform="rotate(-90 202.6 111.8)">COM2</text>
<text x="207.6" y="111.8" transform="rotate(-90 207.6 111.8)">COM2</text>
<text x="212.7" y="111.8" transform="rotate(-90 212.7 111.8)">IBB_n</text>
<text x="217.8" y="111.8" transform="rotate(-90 217.8 111.8)">IBB_p</text>
<text x="240" y="111.4">0.1u</text>
<text x="246.7" y="111.4">1u</text>
<text x="14.8" y="119.7">P2</text>
<text x="42.3" y="114.5">In_p</text>
<text x="42.3" y="118.4">In_n</text>
<text x="49.2" y="114.5">OUT</text>
<text x="49.7" y="118.4">V_p</text>
<text x="62.2" y="117.4" transform="rotate(-90 62.2 117.4)">+5V</text>
<text x="72.3" y="119.2" transform="rotate(-90 72.3 119.2)">20k</text>
<text x="74.9" y="119.4" transform="rotate(-90 74.9 119.4)">RV2</text>
<text x="90.3" y="117.6">2.2k</text>
<text x="90.4" y="119.7">R12</text>
<text x="186.4" y="119">COM3</text>
<text x="186.4" y="115.2">COM3</text>
<text x="217.7" y="115.2">ENBL</text>
<text x="218" y="119">VPS2</text>
<text x="240.1" y="115.1">C30</text>
<text x="245.2" y="115.1">C32</text>
<text x="14" y="120.8" transform="rotate(-90 14 120.8)">CONN_01X02</text>
<text x="20.9" y="122.7">GND</text>
<text x="35.7" y="125.9">C2</text>
<text x="42.3" y="124.7">GND</text>
<text x="50.7" y="124.7">Rx</text>
<text x="64.1" y="125.9">GND</text>
<text x="65.5" y="120.8">C4</text>
<text x="65.6" y="122.1">1u</text>
<text x="90.3" y="122.1">2.2k</text>
<text x="90.4" y="124.1">R13</text>
<text x="177.2" y="120.3" transform="rotate(-90 177.2 120.3)">GNDGND</text>
<text x="177.7" y="125.9" transform="rotate(-90 177.7 125.9)">C12</text>
<text x="186.4" y="122.8">LOI_p</text>
<text x="217.6" y="122.8">TEMP</text>
<text x="242.9" y="125.8">JP7</text>
<text x="244.4" y="120.2">GND</text>
<text x="245.4" y="124.3">+5V</text>
<text x="35.7" y="127.2">1u</text>
<text x="42.3" y="129.8">V_n</text>
<text x="50" y="129.8">DIV</text>
<text x="58.7" y="131.6">+5V</text>
<text x="72.6" y="126.7">R5</text>
<text x="72.7" y="128.2">5k</text>
<text x="90.3" y="126.5">2.2k</text>
<text x="90.3" y="131">2.2k</text>
<text x="90.4" y="128.6">R14</text>
<text x="166.1" y="131.5">JP5</text>
<text x="173.9" y="131.9" transform="rotate(-90 173.9 131.9)">100p</text>
<text x="177.7" y="131" transform="rotate(-90 177.7 131)">C13</text>
<text x="186.4" y="127.9">LOI_n</text>
<text x="186.4" y="131.7">VPS3</text>
<text x="218" y="131.7">VPS1</text>
<text x="218" y="127.9">VPS1</text>
<text x="232.1" y="128.5">0.1u</text>
<text x="238.2" y="128.5">1u</text>
<text x="31.7" y="133.5">GND</text>
<text x="90.4" y="133">R15</text>
<text x="90.5" y="136.3">+5V</text>
<text x="162.1" y="134.5" transform="rotate(-90 162.1 134.5)">+5V</text>
<text x="173.1" y="136.2">1u</text>
<text x="186.4" y="135.5">VPS3</text>
<text x="217.6" y="135.5">VOUT</text>
<text x="232.5" y="132.3">C24 C27</text>
<text x="234.3" y="136.7">GND GND</text>
<text x="252.6" y="136.2">P4</text>
<text x="169" y="139.9">C11 C14</text>
<text x="194.9" y="142.7" transform="rotate(-90 194.9 142.7)">NC</text>
<text x="198.8" y="142.7" transform="rotate(-90 198.8 142.7)">NC</text>
<text x="202.6" y="142.7" transform="rotate(-90 202.6 142.7)">NC</text>
<text x="207.6" y="142.7" transform="rotate(-90 207.6 142.7)">COM1</text>
<text x="211.5" y="142.7" transform="rotate(-90 211.5 142.7)">COM1</text>
<text x="215.3" y="142.7" transform="rotate(-90 215.3 142.7)">COM1</text>
<text x="219.1" y="142.7" transform="rotate(-90 219.1 142.7)">GND</text>
<text x="238.7" y="142.8" transform="rotate(-90 238.7 142.8)">0.1u</text>
<text x="242.5" y="142.4" transform="rotate(-90 242.5 142.4)">C26</text>
<text x="256.7" y="142.2" transform="rotate(-90 256.7 142.2)">SMA</text>
<text x="89.3" y="148.8">+</text>
<text x="93.1" y="146.3">Out</text>
<text x="110.8" y="144.2">JP4</text>
<text x="170.8" y="144.3">GND GND</text>
<text x="244.7" y="149.7">+3.3V</text>
<text x="251.4" y="148.1">GND</text>
<text x="222.7" y="155.9">C21 C23 C25 C29 C31 C33 C34 C35 C36 C37 C38 C39</text>
<text x="90.1" y="156.4">GND</text>
<text x="202.5" y="156.4">GND</text>
<text x="222.8" y="159.7">10p</text>
<text x="227.3" y="159.7">0.1u 10p</text>
<text x="236.2" y="159.7">0.1u 10p</text>
<text x="245.1" y="159.7">0.1u 10p</text>
<text x="253.9" y="159.7">0.1u10p</text>
<text x="262.2" y="159.7">0.1u 10p</text>
<text x="271.1" y="159.7">0.1u</text>
<text x="45.5" y="165.3">NC</text>
<text x="56.1" y="165.3">NC</text>
<text x="107" y="164.3">+5V</text>
<text x="108.7" y="167.8">PWR_FLAG</text>
<text x="152" y="164.3">+3.3V</text>
<text x="245.1" y="165.9">GND</text>
<text x="28.9" y="169.3">+5V</text>
<text x="34.2" y="172.3">GND</text>
<text x="45.5" y="169.2">GND</text>
<text x="45.5" y="173">Vin</text>
<text x="54.7" y="173">Vout</text>
<text x="55.2" y="169.2">SET</text>
<text x="67.1" y="173.7">C5</text>
<text x="67.3" y="177.5">0.1u</text>
<text x="101" y="179.2" transform="rotate(-90 101 179.2)">CONN_01X02</text>
<text x="101.8" y="178.1">P3</text>
<text x="114" y="176.2">C8</text>
<text x="119.8" y="176.2">C9</text>
<text x="151.6" y="176.2">C10</text>
<text x="64.7" y="181.8">GND</text>
<text x="114.1" y="180">1u</text>
<text x="120" y="180">100u</text>
<text x="151.6" y="180">10u</text>
<text x="105.5" y="187.1">PWR_FLAG</text>
<text x="132.7" y="186.9">GND</text>
</g>
<text font-size="1.8" fill="#008400" x="177.7" y="136.2">0.1u</text>
<g font-size="1.4" fill="#840000">
<text x="78.5" y="27.3" transform="rotate(-90 78.5 27.3)">1</text>
<text x="81.2" y="31.7">2</text>
<text x="71.5" y="41.9" transform="rotate(-90 71.5 41.9)">3</text>
<text x="78.5" y="37.5" transform="rotate(-90 78.5 37.5)">3</text>
<text x="68.6" y="46.3">2</text>
<text x="71.5" y="52.1" transform="rotate(-90 71.5 52.1)">1</text>
<text x="78.5" y="98.4" transform="rotate(-90 78.5 98.4)">1</text>
<text x="81.2" y="102.9">2</text>
<text x="71.5" y="113" transform="rotate(-90 71.5 113)">3</text>
<text x="78.5" y="108.6" transform="rotate(-90 78.5 108.6)">3</text>
<text x="68.6" y="117.5">2</text>
<text x="71.5" y="123.2" transform="rotate(-90 71.5 123.2)">1</text>
<text x="250.8" y="138.4">1</text>
<text x="253.1" y="142.5" transform="rotate(-90 253.1 142.5)">2</text>
<text x="126.6" y="172.1">3</text>
<text x="141.9" y="172.1">2</text>
<text x="134.4" y="179.1" transform="rotate(-90 134.4 179.1)">1</text>
</g>
<g font-size="1.4" fill="#008484">
<text x="182.4" y="29.9">W6</text>
<text x="182.6" y="31.2">TP</text>
<text x="92.6" y="36.5" transform="rotate(-90 92.6 36.5)">V+ V-</text>
<text x="111.7" y="36.7" transform="rotate(-90 111.7 36.7)">TP</text>
<text x="113" y="36.9" transform="rotate(-90 113 36.9)">W2</text>
<text x="235.8" y="46.4">W7</text>
<text x="236" y="47.7">TP</text>
<text x="241.5" y="46.4">W8</text>
<text x="241.7" y="47.7">TP</text>
<text x="92.6" y="76.5" transform="rotate(-90 92.6 76.5)">V- V+</text>
<text x="111.7" y="76.7" transform="rotate(-90 111.7 76.7)">TP</text>
<text x="113" y="76.9" transform="rotate(-90 113 76.9)">W3</text>
<text x="92.6" y="107.6" transform="rotate(-90 92.6 107.6)">V+ V-</text>
<text x="111.7" y="107.8" transform="rotate(-90 111.7 107.8)">TP</text>
<text x="113" y="108" transform="rotate(-90 113 108)">W4</text>
<text x="252.6" y="120.1">W10</text>
<text x="253.1" y="121.3">TP</text>
<text x="247.6" y="140.8" transform="rotate(-90 247.6 140.8)">TP</text>
<text x="248.9" y="141" transform="rotate(-90 248.9 141)">W9</text>
<text x="92.6" y="147.6" transform="rotate(-90 92.6 147.6)">V- V+</text>
<text x="111.7" y="147.8" transform="rotate(-90 111.7 147.8)">TP</text>
<text x="113" y="148" transform="rotate(-90 113 148)">W5</text>
<text x="64.6" y="168.3" transform="rotate(-90 64.6 168.3)">W1</text>
<text x="65.8" y="168.1" transform="rotate(-90 65.8 168.1)">TP</text>
<text x="130.3" y="172.8">VI</text>
<text x="136.9" y="172.8">VO</text>
<text x="135.1" y="176.7" transform="rotate(-90 135.1 176.7)">GND</text>
</g>
</svg>
